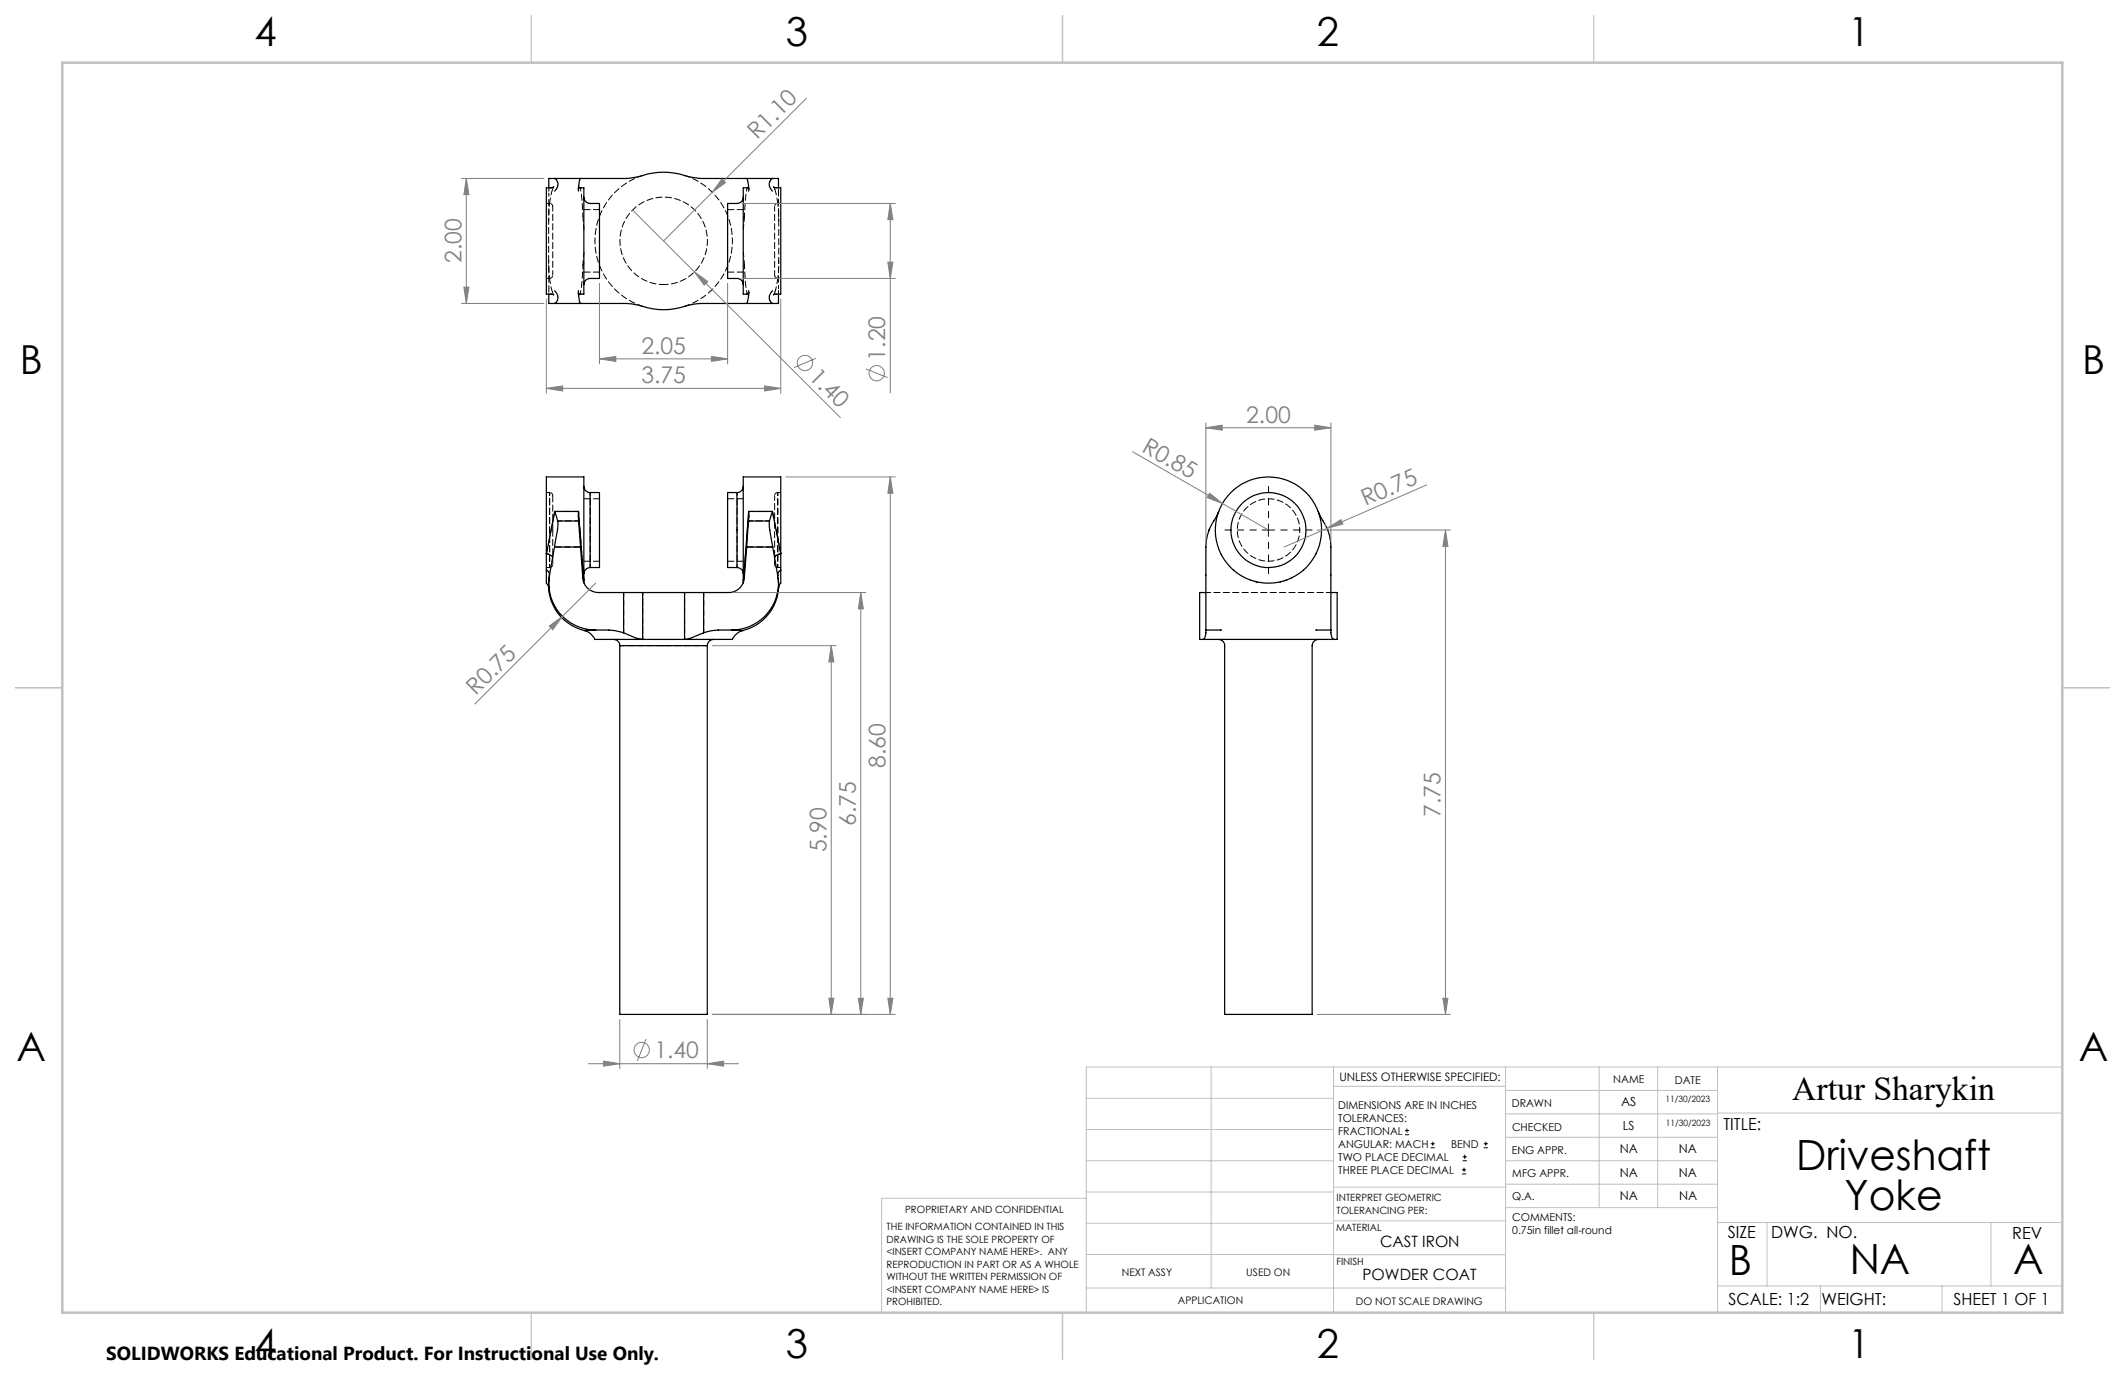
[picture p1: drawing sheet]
<svg xmlns="http://www.w3.org/2000/svg" width="432mm" height="279mm" viewBox="0 0 432 279" stroke-linecap="round" stroke-linejoin="round" font-family="sans-serif">
<g fill="none" stroke="#000" stroke-width=".25">
<path d="M111.5 38.2v-1.9h15.7a16.3 16.3 0 0 0 4.4-1 17 17 0 0 1 8.9 .7l2 .3h15.7v1.9M112.5 38l-.5 .2h-1v21.6h1.1l.4 .1M112.7 36.3a1.51 1.51 0 0 1 0 2.5M117.8 38.1h.1M117.8 38.2h.1M117.8 38.2h.8v21.6h-.8M118 36.3l-.3 .7-.2 1.8M151.7 36.3l.3 1.1 .1 1.4M151.9 38.1l-.9 .1v21.6h.9M157 36.3a1.52 1.52 0 0 0 0 2.5M157.2 38l.5 .2h.9v21.6h-1.1l-.3 .1M111.5 59.8v1.9h15.2a14.5 14.5 0 0 1 4.9 .8 14.3 14.3 0 0 0 8.5-.5l2.4-.3h15.7v-1.9"/>
<path d="M112.7 59.1a1.58 1.58 0 0 1 0 2.6M117.5 59.1l.2 1.8 .3 .8M117.8 59.8h.1M118.6 40.1a1.33 1.33 0 0 0 1.3 1.2h1.9v15.3h-1.9a1.26 1.26 0 0 0-1.3 1.3M151 40.1a1.26 1.26 0 0 1-1.2 1.2h-2v15.3h2a1.21 1.21 0 0 1 1.2 1.3M151.8 59.8h.1M151.9 59.8h.1M152.1 59.1v1l-.4 1.6M157 59.1a1.6 1.6 0 0 0 0 2.6M118.6 98.8a1.26 1.26 0 0 0 1.3 1.3M151 98.8a1.21 1.21 0 0 1-1.2 1.3M111 115.9v1.5a1.63 1.63 0 0 0 .4 1.7v.2"/>
<path d="M111 112.5v3.4M111 112.5v-15.6h7.6v21M111 115.9a.98 .98 0 0 1 .7 1l-.2 2.5M111 112.5a1.35 1.35 0 0 1 1.3 .8M111.5 119.4a9.4 9.4 0 0 0 7.2 8.7M111.5 119.4h.1M112.7 111.2l-1 5.6a9.5 9.5 0 0 0 9.3 11.2M112.7 111.2h5.3M112.7 103.9l.6 2M112.7 103.9l-1.7 8.6M112.7 103.9h4.8M113.3 105.9v1.8l-.6 3.5"/>
<path d="M113.3 105.9h4.3M117.5 103.9l.1 2M117.5 103.9l1.1 13.4M117.6 105.9l.4 5.3M118 111.2l.4 6.3M118.4 117.5a3.1 3.1 0 0 0 3.2 2.9h5.1M118.6 117.3l-.2 .2M118.6 117.3v.6M118.6 117.9l.1 .5M119.9 115.3a1.33 1.33 0 0 0-1.3 1.3M119.9 100.1h1.9v15.2h-1.9M119.9 100.1v15.2"/>
<path d="M149.8 115.3a1.26 1.26 0 0 1 1.2 1.3M149.8 100.1h-2v15.2h2M149.8 100.1v15.2M151 118.4h.1M151 117.9v.5M151.1 117.3l.1 .2M151.1 117.3l-.1 .6M151.2 117.5a3.1 3.1 0 0 1-3.1 2.9h-5.1M151.7 111.2l-.5 6.3M151.7 111.2h5.3M152.1 105.9l-.4 5.3M152.1 103.9v2"/>
<path d="M152.1 103.9l-1 13.4M152.1 105.9h4.3M152.1 103.9h4.9M156.4 105.9l-.1 1 .7 4.3M157 103.9l-.6 2M157 103.9l1.6 8.6M157 111.2l1 5.6a9.5 9.5 0 0 1-9.3 11.2 13.5 13.5 0 0 0-5.7 .6M158.1 117.4a9.5 9.5 0 0 1-7.1 10.7M158.6 115.9v1.1a2.53 2.53 0 0 1-.3 2.1l-.1 .2M158.6 112.5v3.4M158.6 112.5v-15.6h-7.6v21M158.6 112.5a1.23 1.23 0 0 0-1.2 .8"/>
<path d="M158.6 115.9a1.05 1.05 0 0 0-.6 1.1M245.7 107.7l-.4 1.1-.3 2.4v16.8M245.8 107.5l-.1 .2M247.6 103.9l-1.9 3.8M267.9 103.9l1.9 3.8M269.8 107.7l.4 1.1 .2 2.4v16.8M269.8 107.7h.1M118.7 128.1a3.6 3.6 0 0 1 2.2 1.8h9.7M121 128a13.4 13.4 0 0 1 5.7 .6M121 128l-2.3 .1M124.7 129.9a1.26 1.26 0 0 1 1.2 1.3M125.9 131.2v74.9h17.8v-74.9"/>
<path d="M125.9 131.2h17.8M126.7 128.6a11.6 11.6 0 0 0 3.9 1.3M126.7 120.4h3.9M126.7 120.4v8.2M130.6 120.4h8.5M130.6 129.9h8.5M130.6 120.4v9.5M139.1 120.4h3.9M139.1 120.4v9.5M143 128.6a11.7 11.7 0 0 1-3.9 1.3M143 120.4v8.2M145 129.9a1.33 1.33 0 0 0-1.3 1.3"/>
<path d="M148.7 128l2.3 .1M151 128.1a3.6 3.6 0 0 0-2.2 1.8h-9.7M244.4 129.9h26.6M245 128v.6a1.19 1.19 0 0 1-.6 1.3M245 120.4h-1.2v9.5h.6M245 128h3.2M247.6 129.9a1.26 1.26 0 0 1 1.2 1.3v74.9h17.8v-74.9a1.33 1.33 0 0 1 1.3-1.3M267.4 128h3M270.4 128v.6a1.26 1.26 0 0 0 .6 1.3M270.4 120.4h1.3v9.5h-.7"/>
<circle cx="257.7" cy="107.7" r="7.6"/>
<circle cx="257.8" cy="107.7" r="10.8"/>
</g>
<g fill="none" stroke="#000" stroke-width=".2" stroke-dasharray="1.3 .6">
<path d="M111 56.6h.7M111.7 56.6h.1M111.7 41.3h-.7M118.6 53.8l-.1 .1M118.7 55.3h3.1M121.8 42.6h-3.1M147.9 55.3h3.2M151.1 42.6h-3.2M151.3 44l-.2 .1M158 56.6h.7M158 41.3h.1M158.7 41.3h-.7"/>
<path d="M111 115.3h.7M111.5 119.4h.1M111.7 100.1h-.7M112.3 107.7v-7M112.3 114.7v-7M118.5 117.5l.1-.2M118.7 114h3.1M118.7 117.9l-.1-.6M121.8 101.3h-3.1M147.9 114h3.2M151.1 101.3h-3.2M151.1 117.3v.6"/>
<path d="M151.3 117.5l-.2-.2M158 115.3h.7M158.2 119.3v.1M158.7 100.1h-.7M255.5 118.4h.1M260.1 118.4h.1M151 128.1h.1"/>
</g>
<g fill="none" stroke="#000" stroke-width=".2" stroke-dasharray="1.3 .6" stroke-dashoffset=".3">
<path d="M112.2 38.6l.3-.6M157.2 38l.3 .6M112.3 55.9v-13.9M112.5 59.9l-.3-.6M118.5 44l.2 2.6M118.7 51.2l-.2 2.7M134.9 57.8a8.9 8.9 0 0 1-7.9-13.1 8.9 8.9 0 0 1 15.3-.7 8.9 8.9 0 0 1-6.6 13.8h-.8M151 46.6l.3-2.6M151.3 53.9l-.3-2.7M157.4 42v13.9M157.5 59.3l-.3 .6M157.4 100.7v14"/>
<path d="M126 131.2h17.7M245.1 120.4h25.4"/>
</g>
<g fill="none" stroke="#000" stroke-width=".2" stroke-dasharray="1.3 .6" stroke-dashoffset=".5">
<path d="M111.5 38.1v1.1M117.8 38.1l.4 2.1 .3 3.8M158.2 39.2v-1.1M111.5 54.6v-11.7M111.5 58.7v1M111.7 56.6l-.2-2.1M111.7 56.6a.63 .63 0 0 0 .6-.7M112.3 42a.63 .63 0 0 0-.6-.7M118.5 53.9l-.3 3.7-.4 2.2M151.3 44l.2-3.8 .4-2.1M151.9 59.8l-.4-2.2-.2-3.7M157.4 55.9a.63 .63 0 0 0 .6 .7"/>
<path d="M158 41.3a.63 .63 0 0 0-.6 .7M158.1 41.3l.1 2M158.2 59.7v-1M158.2 43.3v11.6M111.7 115.3a.63 .63 0 0 0 .6-.6M112.3 100.7a.63 .63 0 0 0-.6-.6M157.4 114.7a.63 .63 0 0 0 .6 .6M158 100.1a.63 .63 0 0 0-.6 .6M148.7 128l2.3 .1"/>
</g>
<path d="M117.6 105.9h-4.3M156.4 105.9h-4.3M118.8 128.1l2.3-.1M126.7 120.4v8.2M143 128.6v-8.2" fill="none" stroke="#000" stroke-width=".2" stroke-dasharray="1.3 .6" stroke-dashoffset=".4"/>
<path d="M112.7 103.9l-1.7 8.6M117.6 103.9h-4.9M157 103.9h-4.9M158.7 112.5l-1.7-8.6" fill="none" stroke="#000" stroke-width=".2" stroke-dasharray="1.3 .6" stroke-dashoffset=".1"/>
<g fill="none" stroke="#000" stroke-width=".2" stroke-dasharray="1.3 .6" stroke-dashoffset=".6">
<path d="M111.5 39.2v5.8M111.5 53v5.7M118.6 53.8l.1-1.2M151.1 44.1v1.2M158.2 58.7v-5.8M158.2 44.9v-5.7M111.7 107.7v7.6v-15.2v7.6M118.6 117.3l-1-13.4M119.9 107.7v-7.6M119.9 115.3v-7.6M149.8 100.1v15.2M152.1 103.9l-1 13.4"/>
<path d="M158 107.7v7.6v-15.2v7.6M130.6 129.9v-9.5M139.1 120.4v9.5"/>
</g>
<path d="M111.7 116.9a1.03 1.03 0 0 0-.7-1.1M158.1 116.9a1.03 1.03 0 0 1 .6-1.1M255.5 118.4l-1.3-.5M261.4 117.9l-1.3 .5M262.6 117.3l-1.2 .6M264.1 107.7a6.3 6.3 0 0 0-9.3-5.6 6.3 6.3 0 0 0-.6 10.8 6.3 6.3 0 0 0 9.9-4.5v-.7" fill="none" stroke="#000" stroke-width=".2" stroke-dasharray="1.3 .6" stroke-dashoffset=".7"/>
<path d="M111.5 43l.2-1.7M158.2 54.9l-.2 1.7M112.3 113.3a1.24 1.24 0 0 0-1.3-.8M157.4 113.3a1.24 1.24 0 0 1 1.3-.8" fill="none" stroke="#000" stroke-width=".2" stroke-dasharray="1.3 .6" stroke-dashoffset=".8"/>
<path d="M112.7 111.1h5.3M151.7 111.1h5.3" fill="none" stroke="#000" stroke-width=".2" stroke-dasharray="1.3 .6" stroke-dashoffset="-.1"/>
<path d="M130.6 35.6a14 14 0 0 0-9.7 13.3 14 14 0 0 0 9.7 13.3M157.5 38.6l.5 2.7M111.7 41.3l.5-2.7M112.2 59.3l-.5-2.7M158 56.6l-.5 2.7M139.1 62.2a14 14 0 0 0 9.7-13.3 14 14 0 0 0-9.7-13.3" fill="none" stroke="#000" stroke-width=".2" stroke-dasharray="1.3 .6" stroke-dashoffset=".2"/>
<g fill="none" stroke="#808080" stroke-width=".2">
<path d="M163.9 20l-29.1 29M93.8 36.3h16.7M94.8 36.3v25.4M94.8 36.3l.5 3.2h-1zM146.7 36.4l.7 .7-2.7 2zM94.3 58.3h1l-.5 3.4zM121.8 57.6v16.3M128.6 42.7l12.5 12.5M141.1 55.2l2.7 2-.7 .7zM141.1 55.2l29.6 29.6M147.8 57.6v16.3M150.8 41.3h31.1"/>
<path d="M150.8 56.6h31.1M180.4 53.3h1l-.5 3.3zM180.9 41.3v38.5M180.9 41.3l.5 3.3h-1zM93.8 61.7h16.7M111 78.9l3.3-.5v1zM111 60.7v19.2M111 78.9h47.6M121.8 72.9l3.3-.5v1zM121.8 72.9h26M144.6 72.4l3.2 .5-3.2 .5zM155.4 78.4l3.2 .5-3.2 .5z"/>
<path d="M158.6 60.7v19.2M165.8 72.8l-4.4 1.9M175.9 75l4.5 1.7M159.7 96.9h22.2M180.9 96.9l.5 3.3h-1zM180.9 96.9v109.2M230.2 91.8l27.5 15.9M245 86.9l3.4-.5v1zM245 85.9v24.3M245 86.9h25.4M267.2 86.4l3.2 .5-3.2 .5zM270.4 85.9v24.3"/>
<path d="M289.9 98.5l-29 12.7M121 118.5l-24.5 24.6M245.8 100.2l2.6 2.1-3.1-1.2zM267.6 107.7h27.1M269.2 106.5l.2 .3M269.7 107.4l2.8-1.8 .4 .9zM293.7 107.7v98.4M293.7 107.7l.5 3.3h-1zM111.6 127.2l2.7-2-2 2.8zM144.7 131.2h25.2M149.1 120.4h26.8M168.9 131.2v74.9"/>
<path d="M168.9 131.2l.5 3.3h-1zM174.9 120.4l.5 3.3h-1zM174.9 120.4v85.7M119.6 216.1h30.5M122.7 215.6l3.2 .5-3.2 .5zM125.9 207.2v9.9M131.3 211.1l-1.8 4.5M143.7 216.1l3.3-.5v1zM143.7 207.2v9.9M144.7 206.1h37.2M168.4 202.8h1l-.5 3.3zM174.4 202.8h1l-.5 3.3z"/>
<path d="M180.4 202.8h1l-.5 3.3zM267.7 206.1h27M293.2 202.8h1l-.5 3.3z"/>
<circle cx="163.6" cy="73.8" r="1.55"/>
<circle cx="178.2" cy="75.8" r="1.55"/>
<circle cx="130.4" cy="213.4" r="1.55"/>
</g>
<g fill="none" stroke="#000" stroke-width=".2">
<path d="M256.5 107.7h2.5M257.7 106.5v2.5M285.5 230.6h.8M285.5 229.7h.8M285.9 229.3v.9M290.7 233.2h.8M290.7 232.4h.8M291.1 232v.8M297.1 238.5h.8M297.1 237.7h.8M297.2 235.9h.9M297.2 235.1h.9"/>
<path d="M297.5 237.3v.8M297.6 234.6v.9M301.5 233.2h.8M301.5 232.4h.8M301.9 232v.8"/>
</g>
<path d="M255.3 107.7h-6.4M257.8 105.2v-6.4M257.8 110.2v6.4M260.3 107.7h6.3" fill="none" stroke="#000" stroke-width=".2" stroke-dasharray="15.2 1.3 1.3 1.3" stroke-dashoffset="14"/>
<g fill="none" stroke="#c0c0c0" stroke-width=".2">
<path d="M246.1 216.8v44.9M271 216.8v49.9M305.9 216.8v49.9M324.9 216.8v28.6M336.8 216.8v28.6M349 216.8v49.9M419.1 216.8h-198.4v49.9M220.7 235.9h50.3M220.7 229.5h50.3M220.7 223.2h50.3M271 220.7h34.9M305.9 231.1h43.1"/>
<path d="M305.9 226.3h43.1M305.9 221.6h43.1M305.9 235.9h43.1M349 226.2h70.1M220.7 248.6h50.3M220.7 242.2h50.3M220.7 254.9h50.3M220.7 243.5h-41.6v23.2M271 255h34.9M271 248.1h35M271 241.2h35M305.9 240.6h43.1"/>
<path d="M306 245.4h43M349 248.4h70.1M359.1 248.4v12.9M404.6 248.4v12.9M220.7 261.7h85.2M349 261.3h70.1M369.9 261.3v5.4M394.6 261.3v5.4"/>
</g>
<path d="M108 3.2v9.5M215.9 3.2v9.5M323.8 3.2v9.5M3.1 139.7h9.6M419.1 139.7h9.5M108 266.7v9.6M215.9 266.7v9.6M323.8 266.7v9.6" fill="none" stroke="#c0c0c0" stroke-width=".25"/>
<path d="M12.7 12.7h406.4v254h-406.4z" fill="none" stroke="#c0c0c0" stroke-width=".5"/>
<g fill="#808080">
<path d="M245.8 100.2l2.6 2.1-3.1-1.2z"/>
<path d="M269.7 107.4l2.8-1.8 .4 .9z"/>
<path d="M146.7 36.4l.7 .7-2.7 2z"/>
<path d="M111.6 127.2l2.7-2-2 2.8z"/>
<path d="M141.1 55.2l2.7 2-.7 .7z"/>
<path d="M143.7 216.1l3.3-.5v1zM122.7 215.6l3.2 .5-3.2 .5zM144.6 72.4l3.2 .5-3.2 .5zM121.8 72.9l3.3-.5v1z"/>
<path d="M111 78.9l3.3-.5v1zM155.4 78.4l3.2 .5-3.2 .5z"/>
<path d="M180.4 202.8h1l-.5 3.3zM180.9 96.9l.5 3.3h-1zM168.4 202.8h1l-.5 3.3zM168.9 131.2l.5 3.3h-1zM174.4 202.8h1l-.5 3.3zM174.9 120.4l.5 3.3h-1z"/>
<path d="M94.8 36.3l.5 3.2h-1zM94.3 58.3h1l-.5 3.4zM180.9 41.3l.5 3.3h-1zM180.4 53.3h1l-.5 3.3zM293.7 107.7l.5 3.3h-1zM293.2 202.8h1l-.5 3.3z"/>
<path d="M245 86.9l3.4-.5v1zM267.2 86.4l3.2 .5-3.2 .5z"/>
</g>
<g font-size="8.5">
<text x="365" y="237.7">Driveshaft</text>
<text x="374.8" y="245.8">Yoke</text>
<text x="351.3" y="259">B</text>
<text x="375.9" y="258.9">NA</text>
<text x="409.1" y="258.9">A</text>
</g>
<g font-size="8.1">
<text x="51.7" y="9.3">4</text>
<text x="159.7" y="9.3">3</text>
<text x="267.6" y="9.3">2</text>
<text x="375.6" y="9.3">1</text>
<text x="4" y="76">B</text>
<text x="423.1" y="76">B</text>
<text x="3.3" y="215.7">A</text>
<text x="422.4" y="215.7">A</text>
<text x="51.7" y="276">4</text>
<text x="159.7" y="276">3</text>
<text x="267.6" y="276">2</text>
<text x="375.6" y="276">1</text>
</g>
<text font-size="6.9" x="364.2" y="223.6">Artur Sharykin</text>
<g font-size="4.7" fill="#808080">
<text x="153.8" y="28.5" transform="rotate(-45 153.8 28.5)">R1.10</text>
<text x="93.8" y="53.5" transform="rotate(-90 93.8 53.5)">2.00</text>
<text x="130.3" y="71.9">2.05</text>
<text x="130.3" y="77.9">3.75</text>
<text x="164.2" y="76.8" transform="rotate(45 164.2 76.8)">1.40</text>
<text x="179.9" y="73.3" transform="rotate(-90 179.9 73.3)">1.20</text>
<text x="253.2" y="85.9">2.00</text>
<text x="231.8" y="91.5" transform="rotate(30 231.8 91.5)">R0.85</text>
<text x="277.4" y="102.9" transform="rotate(-24 277.4 102.9)">R0.75</text>
<text x="96.7" y="141.4" transform="rotate(-45 96.7 141.4)">R0.75</text>
<text x="179.9" y="156" transform="rotate(-90 179.9 156)">8.60</text>
<text x="173.9" y="167.8" transform="rotate(-90 173.9 167.8)">6.75</text>
<text x="292.7" y="165.9" transform="rotate(-90 292.7 165.9)">7.75</text>
<text x="167.9" y="173.2" transform="rotate(-90 167.9 173.2)">5.90</text>
<text x="133" y="215.1">1.40</text>
</g>
<text font-size="3.8" x="21.6" y="276.3">SOLIDWORKS Educational Product. For Instructional Use Only.</text>
<g font-size="3.4">
<text x="350.2" y="229.5">TITLE:</text>
<text x="351.1" y="251.6">SIZE</text>
<text x="359.9" y="251.6">DWG. NO.</text>
<text x="408.9" y="251.7">REV</text>
<text x="351.2" y="265.2">SCALE: 1:2</text>
<text x="370.1" y="265.3">WEIGHT:</text>
<text x="396.9" y="265.2">SHEET 1 OF 1</text>
</g>
<g font-size="3.2">
<text x="280.4" y="253.3">CAST IRON</text>
<text x="276.9" y="260.1">POWDER COAT</text>
</g>
<g font-size="2.5">
<text x="329.4" y="224.8">AS</text>
<text x="329.8" y="229.6">LS</text>
<text x="329.1" y="239.1">NA</text>
<text x="329.1" y="234.3">NA</text>
<text x="341.1" y="239.1">NA</text>
<text x="341.1" y="234.3">NA</text>
<text x="329.1" y="243.9">NA</text>
<text x="341.2" y="243.8">NA</text>
</g>
<text font-size="2.4" x="272.2" y="219.7">UNLESS OTHERWISE SPECIFIED:</text>
<g font-size="2.2">
<text x="327.8" y="220.1">NAME</text>
<text x="340.3" y="220.2">DATE</text>
<text x="271.9" y="225.3">DIMENSIONS ARE IN INCHES</text>
<text x="271.9" y="227.9">TOLERANCES:</text>
<text x="307.2" y="224.9">DRAWN</text>
<text x="271.9" y="230.6">FRACTIONAL</text>
<text x="271.9" y="233.2">ANGULAR: MACH</text>
<text x="294.9" y="233.2">BEND</text>
<text x="307.3" y="229.8">CHECKED</text>
<text x="271.9" y="235.9">TWO PLACE DECIMAL</text>
<text x="271.9" y="238.5">THREE PLACE DECIMAL</text>
<text x="307.2" y="234.4">ENG APPR.</text>
<text x="307.3" y="239.2">MFG APPR.</text>
<text x="307.3" y="243.9">Q.A.</text>
<text x="307.3" y="248.1">COMMENTS:</text>
<text x="307.3" y="250.8">0.75in fillet all-round</text>
</g>
<g font-size="2.1">
<text x="227.9" y="259.2">NEXT ASSY</text>
<text x="253.3" y="259.2">USED ON</text>
<text x="239.3" y="265">APPLICATION</text>
<text x="275.5" y="265.1">DO NOT SCALE DRAWING</text>
</g>
<g font-size="2">
<text x="271.6" y="244.1">INTERPRET GEOMETRIC</text>
<text x="180.2" y="250">THE INFORMATION CONTAINED IN THIS</text>
<text x="183.9" y="246.4">PROPRIETARY AND CONFIDENTIAL</text>
<text x="271.5" y="250.2">MATERIAL</text>
<text x="271.6" y="246.6">TOLERANCING PER:</text>
<text x="180.2" y="252.5">DRAWING IS THE SOLE PROPERTY OF</text>
<text x="180.2" y="255.1">&lt;INSERT COMPANY NAME HERE&gt;. ANY</text>
<text x="180.2" y="257.6">REPRODUCTION IN PART OR AS A WHOLE</text>
<text x="271.5" y="257">FINISH</text>
<text x="180.2" y="260.1">WITHOUT THE WRITTEN PERMISSION OF</text>
<text x="180.2" y="262.6">&lt;INSERT COMPANY NAME HERE&gt; IS</text>
<text x="180.2" y="265.2">PROHIBITED.</text>
</g>
<g font-size="1.8">
<text x="338.4" y="224">11/30/2023</text>
<text x="338.5" y="228.7">11/30/2023</text>
</g>
</svg>
